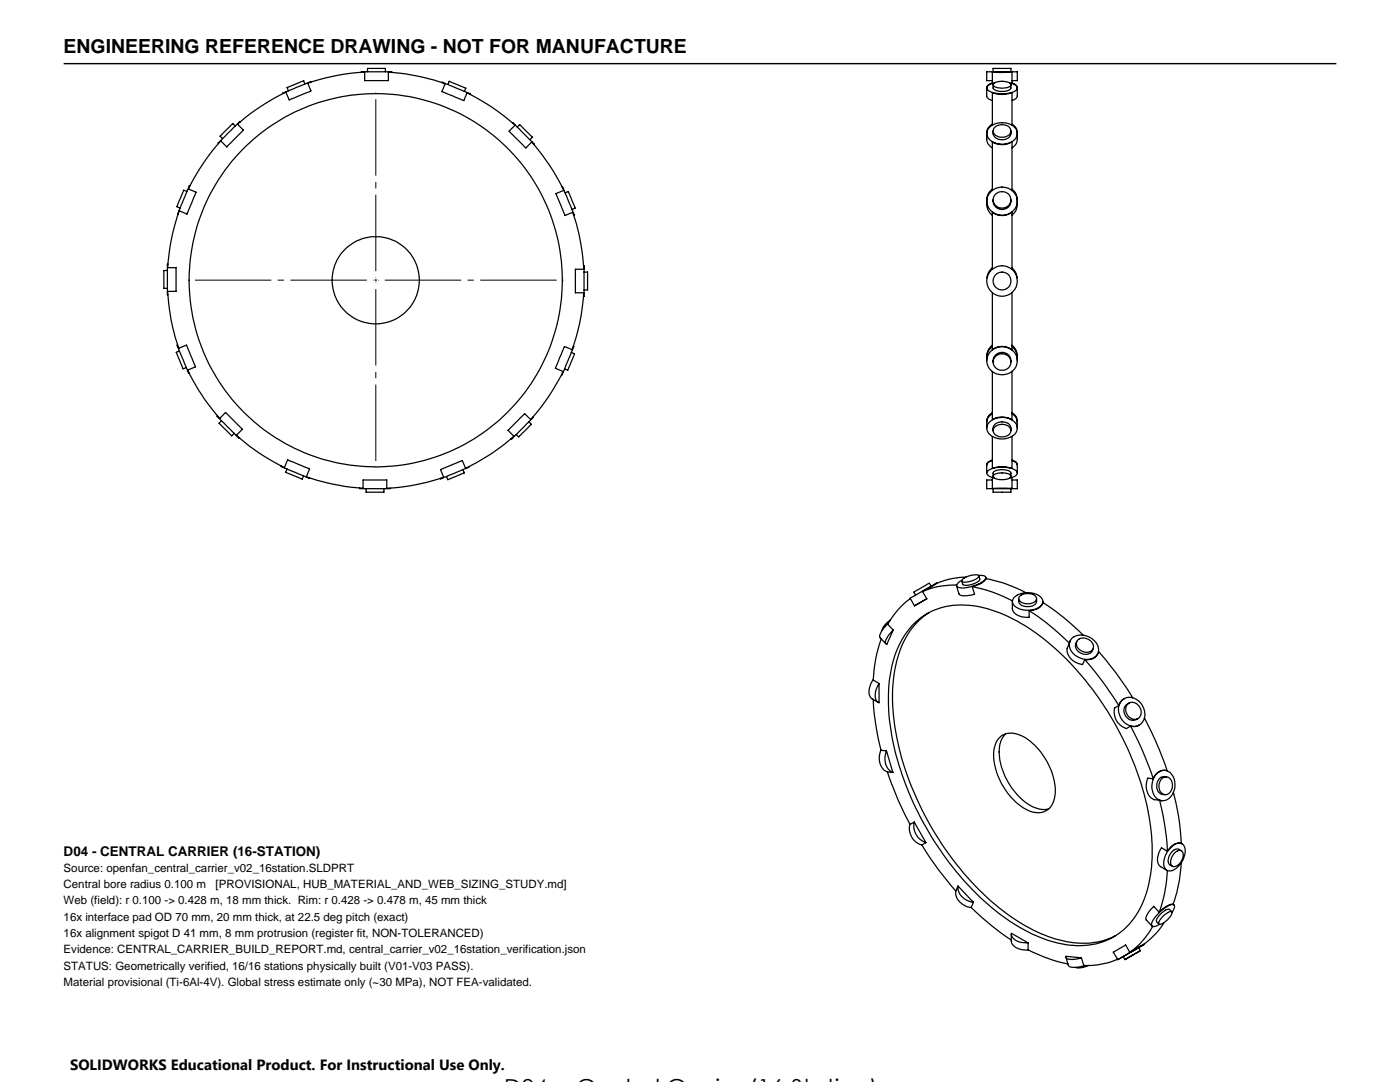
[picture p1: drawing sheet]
<svg xmlns="http://www.w3.org/2000/svg" width="279mm" height="216mm" viewBox="0 0 279 216" stroke-linecap="round" stroke-linejoin="round" font-family="sans-serif">
<g fill="none" stroke="#000" stroke-width=".25">
<path d="M60.9 16.8l-.3-.7-3.3 1.4 .3 .6M62.1 16.4l-.1-.1-2.8 1.1-2.8 1.2v.1M72.1 14.4v-.1h6.1v.2M73.3 14.3v-.6h3.6v.6M88.2 16.5l5.6 2.2v.1M89.4 16.9l.3-.7 3.2 1.4-.2 .6M198 16.5l-.2 .1a1.12 1.12 0 0 0-.9 1v1.6a1.29 1.29 0 0 0 1.1 .9M198 16.1h-1.1v-1.8h6.1v1.8h-1M198 16.7v-2.3h4v2.3M198.2 16.9a.99 .99 0 0 0 1.1 1.3 2.3 2.3 0 0 0 2.5-.6v-.7M198.2 14.3v-.6h3.6v.6M198.3 16.7a3.2 3.2 0 0 1 3.4 .1 1.04 1.04 0 0 1-1.4 .8 2.04 2.04 0 0 1-2.1-.7z"/>
<path d="M198.5 16.5l-.7 .2a.96 .96 0 0 0-.8 1.1 4.6 4.6 0 0 0 4.2 .8l.5-.1a1.57 1.57 0 0 0 1.3-.9 1.61 1.61 0 0 0-1.5-1.1M202 16.5l.1 .1a1.02 1.02 0 0 1 .9 1v1.6a1.1 1.1 0 0 1-1 .8M37.3 38.2l-.6-.2-1.4 3.2 .6 .3M37.9 37.1h-.2l-1.5 3.8-.7 1.8h.1M44.1 28.1l1.2 1.2 3.3-3.3-1.2-1.2a43 43 0 0 1 9.6-6.4l.7 1.5 1.1-.4 3.3-1.4-.7-1.5a40.9 40.9 0 0 1 11.4-2.2v1.7h4.7v-1.7a42.2 42.2 0 0 1 11.3 2.3l-.6 1.6 4.2 1.7 .2 .1 .6-1.6a42.4 42.4 0 0 1 9.6 6.5l-1.2 1.2 .5 .5 2.9 2.8 1.1-1.2a42.5 42.5 0 0 1 6.4 9.7l-1.6 .6 .3 .7 1.5 3.7 1.6-.6a43.8 43.8 0 0 1 2.2 11.3h-1.7v4.7h1.7a41 41 0 0 1-2.3 11.4l-1.6-.7-.9 2.2-.9 2.2 1.6 .6a40.4 40.4 0 0 1-6.5 9.6l-1.2-1.2-.8 .9-2.5 2.5 1.2 1.1a40 40 0 0 1-9.7 6.5l-.6-1.6-.2 .1-4.2 1.7 .6 1.5a40.9 40.9 0 0 1-11.3 2.2v-1.6h-4.7v1.6a44 44 0 0 1-11.4-2.3l.7-1.5-.2-.1-4.2-1.7-.6 1.5a42.4 42.4 0 0 1-9.6-6.4l1.2-1.2-3.4-3.4-1.1 1.2a42.5 42.5 0 0 1-6.4-9.7l1.5-.6-1.3-3.2-.5-1.1-1.5 .6a40.9 40.9 0 0 1-2.3-11.4h1.7v-4.7h-1.6a41 41 0 0 1 2.3-11.3l1.5 .6 1.8-4.4-1.5-.6a42.4 42.4 0 0 1 6.5-9.6zM47 25.2l-.6-.5-2.5 2.5 .5 .5M47.9 24.3l-.1-.1-4.2 4.4M102.3 24.6h.2l4.1 4.1v.2M103.2 25.4l.5-.5 .4 .3 2.2 2.2-.5 .5M112.2 37.4l2.4 5.5-.1 .1M112.8 38.5l.6-.3 .1 .1 1.3 3.2-.6 .3M197.4 25.4a3.8 3.8 0 0 1 5.4 .4 2 2 0 0 1-1.6 2.8 3.4 3.4 0 0 1-4.2-1.5 1.66 1.66 0 0 1 .4-1.7z"/>
<path d="M197.8 38.2a3 3 0 0 1 3.5-.6 3 3 0 0 1 1.7 3.1 3 3 0 0 1-3.6 2.2 3 3 0 0 1-2.4-3.3l.2-.5zM198 37.7a3.7 3.7 0 0 0-.6 4.7l.6 .6M198 24.8a2.16 2.16 0 0 0-1.1 2.4 2.15 2.15 0 0 0 1.1 2.3M198 38v-9.7a3.8 3.8 0 0 0 4 0v9.7M198 25v-6.5a6.1 6.1 0 0 0 4 0v6.5M198.2 39.9a1.79 1.79 0 0 0 1.8 1.9 1.79 1.79 0 0 0 1.8-1.9M198.2 26.1a1.63 1.63 0 0 0 2.1 1.8 1.46 1.46 0 0 0 1.5-1.8M198.5 25.4a2.06 2.06 0 0 1 3.2 .5 1.55 1.55 0 0 1-2.1 1.5 1.3 1.3 0 0 1-1.3-1.8zM198.7 38.7a1.74 1.74 0 0 1 2.3-.2 1.74 1.74 0 0 1 .5 2.3 1.74 1.74 0 0 1-2.4 .5 1.74 1.74 0 0 1-.6-2.4zM202 37.7a3.5 3.5 0 0 1 1 3.6 2.44 2.44 0 0 1-1 1.6M202 24.8a2.06 2.06 0 0 1 1 2.4 2.03 2.03 0 0 1-1 2.3M33.4 54h-.7v3.5h.7"/>
<path d="M33.5 52.7h-.1v6.1h.1M116.5 53h.1v6.1h-.1M116.6 54.3h.7v3.6h-.7M198 53.7v-11.3a3.2 3.2 0 0 0 4-.1v11.5M198 53.4a3.1 3.1 0 0 0-1 2.1M202 58.4v11.4a3.2 3.2 0 0 0-4 0v-11.4M202 53.4a2.86 2.86 0 0 1 1 2.1M35.5 68.8l-.2 .1 2.4 5.6M35.8 70l-.6 .3 1.3 3.3 .7-.3M114 70.3l.7 .3-.4 1-1 2.3-.6-.3M114.4 69.1h.1l-.7 1.8-1.6 3.8-.1 .1M196.9 71.3v.7"/>
<path d="M197.8 70a3.1 3.1 0 0 1 3.3-.6 3.1 3.1 0 0 1 1.9 2.6 3 3 0 0 1-3.3 2.8 3 3 0 0 1-2.7-3.4l.4-1zM198 69.1a2.75 2.75 0 0 0-1.1 2.2M198 68.9a2.82 2.82 0 0 0-1.1 2.4M198.2 72.2a1.79 1.79 0 0 1 1.8-1.9 1.79 1.79 0 0 1 1.8 1.9M198.7 71.1a1.7 1.7 0 0 1 2.8 .2 1.7 1.7 0 0 1-1.2 2.6 1.67 1.67 0 0 1-1.8-.8 1.67 1.67 0 0 1 .2-2zM202 69.2a2.58 2.58 0 0 1 1 2.1M202 74.1v9.6a3.9 3.9 0 0 0-4 0v-9.6M202 68.9a2.6 2.6 0 0 1 1 2.3M203 71.3v.7M203 71v.3M43.4 83l-.1 .1 4.4 4.2M44.2 84l-.5 .5 2.5 2.5 .5-.5"/>
<path d="M56.2 93v.1l5.5 2.4 .1-.1M57.3 93.6l-.3 .6 .3 .2 3 1.2 .3-.6M71.8 97.4v.1h6.1v-.1M73.1 97.5v.7h3.5v-.7M92.4 93.7l.3 .7-3.3 1.3-.3-.6M93.5 93.1l.1 .1-2.8 1.2-2.9 1.2v-.1M105.6 84.2l.4 .5-2.5 2.5-.5-.5M106.4 83.2l-4.3 4.4-.1-.1M196.9 84.2v1.2M196.9 92.8v1.6M196.9 92.7v.1M197.4 84.2a3.8 3.8 0 0 1 5.4 .4 2 2 0 0 1-1.6 2.8 3.4 3.4 0 0 1-4.2-1.5 1.66 1.66 0 0 1 .4-1.7z"/>
<path d="M198 95.8h-1.1v1.7h6.1v-1.7h-1M198 82.5a2.08 2.08 0 0 0-1.1 1.7M198 91.9l-.2 .1a1.24 1.24 0 0 0-.9 .8M198 95.3v2.1h4v-2.1M198 91.8l-.2 .1a.96 .96 0 0 0-.8 .8M198 82.3l-.2 .2a1.85 1.85 0 0 0-.9 1.7M198.2 85.9a1.61 1.61 0 0 1 2.1-1.7 1.42 1.42 0 0 1 1.5 1.7M198.2 95a.96 .96 0 0 1 1.1-1.2 2.94 2.94 0 0 1 2.4 .5l.1 .7M198.2 97.5v.7h3.6v-.7M198.2 94.9a3.1 3.1 0 0 1 3.5 0l.1 .1a2.3 2.3 0 0 1-2.5 .7l-.8-.3-.3-.2zM198.5 95.4l-.7-.2a.96 .96 0 0 1-.8-1 4.4 4.4 0 0 1 3.6-1l1.1 .2a1.53 1.53 0 0 1 1.3 1 1.66 1.66 0 0 1-1.5 1M198.7 85a2.21 2.21 0 0 1 2.9 .4 1.26 1.26 0 0 1-1.3 1.8 1.59 1.59 0 0 1-2.1-1.5z"/>
<path d="M202 82.6a1.89 1.89 0 0 1 1 1.6M202 87.1v6.4a6.1 6.1 0 0 0-4 0v-6.4M202 91.9l.1 .1a1.09 1.09 0 0 1 .9 .8M202 91.8l.1 .1a.96 .96 0 0 1 .9 .8M202 82.3a1.85 1.85 0 0 1 1 1.8M203 84.2v1.2M203 92.8v1.6M203 84v.2M203 92.7v.1M181.7 119.5a15.6 15.6 0 0 0-4.5 5.1l1.1 1.1M184.1 118l.9 1.5M185 119.5l-2.4 1.3"/>
<path d="M185.8 117l-.3-.6-.3 .1-2.8 1.6 .3 .6M186.9 116.4l-5.3 3 .9 1.5 2.5-1.4M190.9 116.9l.5 1.7a3.7 3.7 0 0 0 3.1 0l-.5-1.5M191 116.7a15.5 15.5 0 0 0-6.9 1.3M192.1 115.6a4 4 0 0 1 3.2-.8v.1a2.52 2.52 0 0 1-2.4 1.2h-.9l-.1-.2zM192.8 115.1a13.4 13.4 0 0 0-7.9 2.5l-.8 .4M194 117.1a26.9 26.9 0 0 1 8.1 2.8M194 117.1a4 4 0 0 0 2.8-1.6 27.7 27.7 0 0 1 8 2.8M195.3 114.8h.2a.98 .98 0 0 1 1.2 .5 3.3 3.3 0 0 1-2.4 1.6l-1.7 .4h-.9a.66 .66 0 0 1-.8-.5l.3-.5 .7-.5M195.4 114.9a.84 .84 0 0 1 .1 .9 .84 .84 0 0 1-.8 .5 2.8 2.8 0 0 1-2.6 .3l-.2-.7M196.7 115.2l.1 .3M202.3 119.3a4.1 4.1 0 0 1 5.6 0 1.27 1.27 0 0 1-.6 1.9 4.3 4.3 0 0 1-5-.5 1.03 1.03 0 0 1 0-1.4z"/>
<path d="M203.3 119.5a1.43 1.43 0 0 0 1.8 1.5 1.44 1.44 0 0 0 1.8-1.3v-.2M203.4 119.1a2.35 2.35 0 0 1 3.4 .1 1.21 1.21 0 0 1-1.4 1.3 1.89 1.89 0 0 1-2.1-1zM174.3 135.6a3.3 3.3 0 0 0-.5 3.6l1.5 1M174.3 139.6a50.3 50.3 0 0 0 1.5 10.1l1.1 .1M175.4 136.4v3.8a1.57 1.57 0 0 1-.7-1.9zM175.9 127.5a28.3 28.3 0 0 0-1.6 8.2l1.1 .7M177.3 124.4l-.4 .3a2.72 2.72 0 0 0-1.3 2.5l1.2 1.2M177.7 123.7l-.1 .1a4.1 4.1 0 0 0-1.6 2h.1M178.3 125.7l-1.3 2.9-.3-.2a2.93 2.93 0 0 1 1.3-2.5zM182.4 124.5a13.8 13.8 0 0 1 12.5-3.5 33.5 33.5 0 0 1 16.3 9 61.1 61.1 0 0 1 18.4 34.9 28.1 28.1 0 0 1-2.2 16.6 13.4 13.4 0 0 1-14.7 7 32 32 0 0 1-15.6-8.1 60.3 60.3 0 0 1-19.7-37.3 26.9 26.9 0 0 1 2.6-15.5l1.1-1.7zM185.4 122.2a16 16 0 0 0-6.8 11.1 41.3 41.3 0 0 0 2.2 20.8 60.4 60.4 0 0 0 20.1 28.2 27.7 27.7 0 0 0 14.7 5.9 13.5 13.5 0 0 0 7-1.5M202 120a3.1 3.1 0 0 0 .3 2.1 3.7 3.7 0 0 0 3.1 1.1v-1.4"/>
<path d="M205.4 121.8a50.7 50.7 0 0 1 8 6.5M208.1 120.2a2.55 2.55 0 0 1-2.7 1.6M208.1 120.2a48.5 48.5 0 0 1 8.1 6.6M208.1 120v.2M213.4 128.3a2.56 2.56 0 0 0 1.2 3.9l1.4 .4 .5-1M213.6 127.9l-.2 .4M214 127.3a3.4 3.4 0 0 1 5.3 2.5 2.27 2.27 0 0 1-3.1 1.7 3.3 3.3 0 0 1-2.8-2.9l.3-.9zM214.7 128.4a1.84 1.84 0 0 0 2.2 2.2l.8-.4 .5-.7M214.9 128l-.2 .4M215.1 127.7a1.96 1.96 0 0 1 2.1-.1 1.96 1.96 0 0 1 1 1.8 1.85 1.85 0 0 1-1.8 .8 1.85 1.85 0 0 1-1.5-1.3l-.1-.8zM216.5 131.6l1.4 1.7a65.1 65.1 0 0 1 5.4 7.5M219.1 130.4a2.27 2.27 0 0 1-2.6 1.2"/>
<path d="M219.2 130l.8 .8a65.3 65.3 0 0 1 6.1 8.4M223.9 139.7a2.8 2.8 0 0 1 4.3 1.6 2.39 2.39 0 0 1-.2 2.8 2.39 2.39 0 0 1-2.6 .7 3.4 3.4 0 0 1-1.8-4.7zM224.3 139.5l-.7 .7-.3 .6M224.3 139.4h.1M175.8 149.7a3.2 3.2 0 0 0 1.3 4.3M176.9 149.8a3.2 3.2 0 0 0 1.3 4.3M176.9 149.8l1.3 4.3M177.1 154l.3 1.1a67.2 67.2 0 0 0 4.2 9.4M177.1 154l1.1 .1M199.4 147.3a3.8 3.8 0 0 1 4.9-.3 13.3 13.3 0 0 1 6.3 11.6 3.5 3.5 0 0 1-3.5 3.6 8.6 8.6 0 0 1-5.9-3.9 12.2 12.2 0 0 1-2.7-9.2l.3-1zM200.7 146.4a5.4 5.4 0 0 0-1.2 4.9 13.2 13.2 0 0 0 7 9.8 4.4 4.4 0 0 0 2.8 .3M223.3 140.8l-.9 .5a3.5 3.5 0 0 0 2.4 4.1l.8-.5"/>
<path d="M225.1 140.5a1.76 1.76 0 0 1 2 0 1.76 1.76 0 0 1 .6 1.9 1.44 1.44 0 0 1-1.3 1.2 1.44 1.44 0 0 1-1.5-1l-.3-1 .2-.6zM225.3 140.3a1.79 1.79 0 0 0-.7 2.5 1.79 1.79 0 0 0 2.5 .6M225.6 144.9a68.1 68.1 0 0 1 4.6 10.5M227.4 144.7l-.2 .1a2.01 2.01 0 0 1-1.6 .1M228.4 143.3a69.7 69.7 0 0 1 4.5 10.5M230.2 155.4l-1.1-.1a3.3 3.3 0 0 0 1.2 4.3l1.1 .1M231 154.3a1.93 1.93 0 0 1 3.1 .7 3.5 3.5 0 0 1-1.5 4.7 2.28 2.28 0 0 1-2.7-2.3 3.8 3.8 0 0 1 1.1-3.1zM231.4 159.7l.3 1a48.2 48.2 0 0 1 1.3 9.2M231.4 159.7l.5 .1M231.9 155.3a1.24 1.24 0 0 1 1.4-.1 1.24 1.24 0 0 1 .7 1.2 1.68 1.68 0 0 1-1.7 2.1 1.97 1.97 0 0 1-.4-3.2zM232 158.5l.5 .1M232.5 153.7a2.32 2.32 0 0 0-2.3 1.7"/>
<path d="M232.8 155a1.67 1.67 0 0 0-1.9 2.1l.3 .9 .8 .5M234.2 158.1a47 47 0 0 1 1.6 10.2M181.6 164.5a3.4 3.4 0 0 0 2.4 4.1M182.5 164a3.5 3.5 0 0 0 2.3 4.1M182.5 164l2.3 4.1M182.5 164l-.9 .5M184.8 168.1l-.8 .5a63.7 63.7 0 0 0 6.7 9.2M190.7 177.8a3.2 3.2 0 0 0 3.2 3.3M191.2 176.8a3.2 3.2 0 0 0 3.1 3.3M191.2 176.8l3.1 3.3M191.2 176.8l-.5 1M232.9 173.7a27.9 27.9 0 0 1-1.5 8.3"/>
<path d="M233 169.9l-1.2-.7a3.3 3.3 0 0 0-.4 3.5l1.5 1M233.6 169.2a1.91 1.91 0 0 1 2.6-.6 3.5 3.5 0 0 1-1 4.2 1.83 1.83 0 0 1-2.6 .6 3.6 3.6 0 0 1 1-4.2zM234.6 170a.87 .87 0 0 1 1.2-.2 .87 .87 0 0 1 .3 1.1 2.28 2.28 0 0 1-1.9 2 1.25 1.25 0 0 1-.4-1.8zM235.7 172.2a28.5 28.5 0 0 1-1.6 8.2 3.7 3.7 0 0 0-2.7 1.6M235.8 169.8a1.29 1.29 0 0 0-2.1 .4 1.82 1.82 0 0 0-.2 2.4l.5 .3M235.8 168.3a2.3 2.3 0 0 0-2.6 1.3l-.2 .3M235.8 168.3l.1 .1M193.8 181.1l.8 .7a51.7 51.7 0 0 0 7.2 5.8M194.3 180.1l-.5 1M201.8 186.4a3 3 0 0 0 .3 2.1 3.6 3.6 0 0 0 3.1 1M201.9 186.2l3.3 1.9a3.2 3.2 0 0 1-3.3-1.4zM205.2 188.1v1.4a30.5 30.5 0 0 0 7.9 2.8"/>
<path d="M212.8 191.1l.4 1.6a2.75 2.75 0 0 0 2.8 .1l.5-.1M212.8 190.8l3 .3-1.9 .4a.98 .98 0 0 1-1.2-.6zM215.8 191.1l.5 1.6a16.2 16.2 0 0 0 6.7-1.3M217.2 192.7a3.3 3.3 0 0 1-2.5 .3M222.2 190l.9 1.5M222.2 190l2.4-1.4 .9 1.4M224.2 190.9l.3 .6M224.5 191.5l3.1-1.8zM227.2 189.1l1.1-.6-1 .6 .3 .6M227.2 189.1l-4.1 2.4 1.1-.6M227.2 189.1l-3 1.8M228.3 188.4l.1 .1"/>
<path d="M230 184.9a16.3 16.3 0 0 1-4.5 5.1M231.4 182l-1.1-1.1a3.7 3.7 0 0 0-1.6 2.7l1.2 1.2M232 182.9a2.17 2.17 0 0 1 1.9-.9 3.4 3.4 0 0 1-2.6 2.4 1.44 1.44 0 0 1 .7-1.5zM232.3 184.1a15.1 15.1 0 0 1-6.6 5.8l-.2 .1M233.9 181.9a.85 .85 0 0 0-.8-.5 .85 .85 0 0 0-.8 .4 3 3 0 0 0-1.5 2.1l.5 .5M233.9 182.1l.2-.3a1.01 1.01 0 0 0 .1-1.3 4.8 4.8 0 0 0-3.4 2.2l-.6 .9a1.01 1.01 0 0 0-.2 1.3h.5l.9-.5M234.1 180.4l.2 .2"/>
<circle cx="75" cy="55.9" r="37.2"/>
<circle cx="75" cy="55.9" r="8.7"/>
<circle cx="200" cy="56.1" r="1.79"/>
<circle cx="200" cy="56.1" r="3"/>
</g>
<path d="M75 55.9v-.2M75 55.9h-.2M75 55.9v.2M75 55.9h.2" fill="none" stroke="#000" stroke-width=".2" stroke-dasharray="15.2 1.3 1.3 1.3" stroke-linecap="butt"/>
<path d="M74.6 55.9h-37.1M75 55.5v-37.1M75 56.3v37.1M75.4 55.9h37.1" fill="none" stroke="#000" stroke-width=".2" stroke-dasharray="15.2 1.3 1.3 1.3" stroke-dashoffset="-1.4" stroke-linecap="butt"/>
<path d="M12.7 12.7h254" fill="none" stroke="#000" stroke-width=".28"/>
<text font-size="3.9" x="12.7" y="10.6">ENGINEERING REFERENCE DRAWING - NOT FOR MANUFACTURE</text>
<text font-size="3" x="14" y="213.5">SOLIDWORKS Educational Product. For Instructional Use Only.</text>
<text font-size="2.7" x="12.7" y="170.7">D04 - CENTRAL CARRIER (16-STATION)</text>
<g font-size="2.3">
<text x="12.7" y="174">Source: openfan_central_carrier_v02_16station.SLDPRT</text>
<text x="12.7" y="177.2">Central bore radius 0.100 m</text>
<text x="43" y="177.2">[PROVISIONAL, HUB_MATERIAL_AND_WEB_SIZING_STUDY.md]</text>
<text x="12.7" y="180.5">Web (field): r 0.100 -&gt; 0.428 m, 18 mm thick. Rim: r 0.428 -&gt; 0.478 m, 45 mm thick</text>
<text x="12.7" y="183.7">16x interface pad OD 70 mm, 20 mm thick, at 22.5 deg pitch (exact)</text>
<text x="12.7" y="187">16x alignment spigot D 41 mm, 8 mm protrusion (register fit, NON-TOLERANCED)</text>
<text x="12.7" y="190.2">Evidence: CENTRAL_CARRIER_BUILD_REPORT.md, central_carrier_v02_16station_verification.json</text>
<text x="12.7" y="193.5">STATUS: Geometrically verified, 16/16 stations physically built (V01-V03 PASS).</text>
<text x="12.7" y="196.7">Material provisional (Ti-6Al-4V). Global stress estimate only (~30 MPa), NOT FEA-validated.</text>
</g>
</svg>
